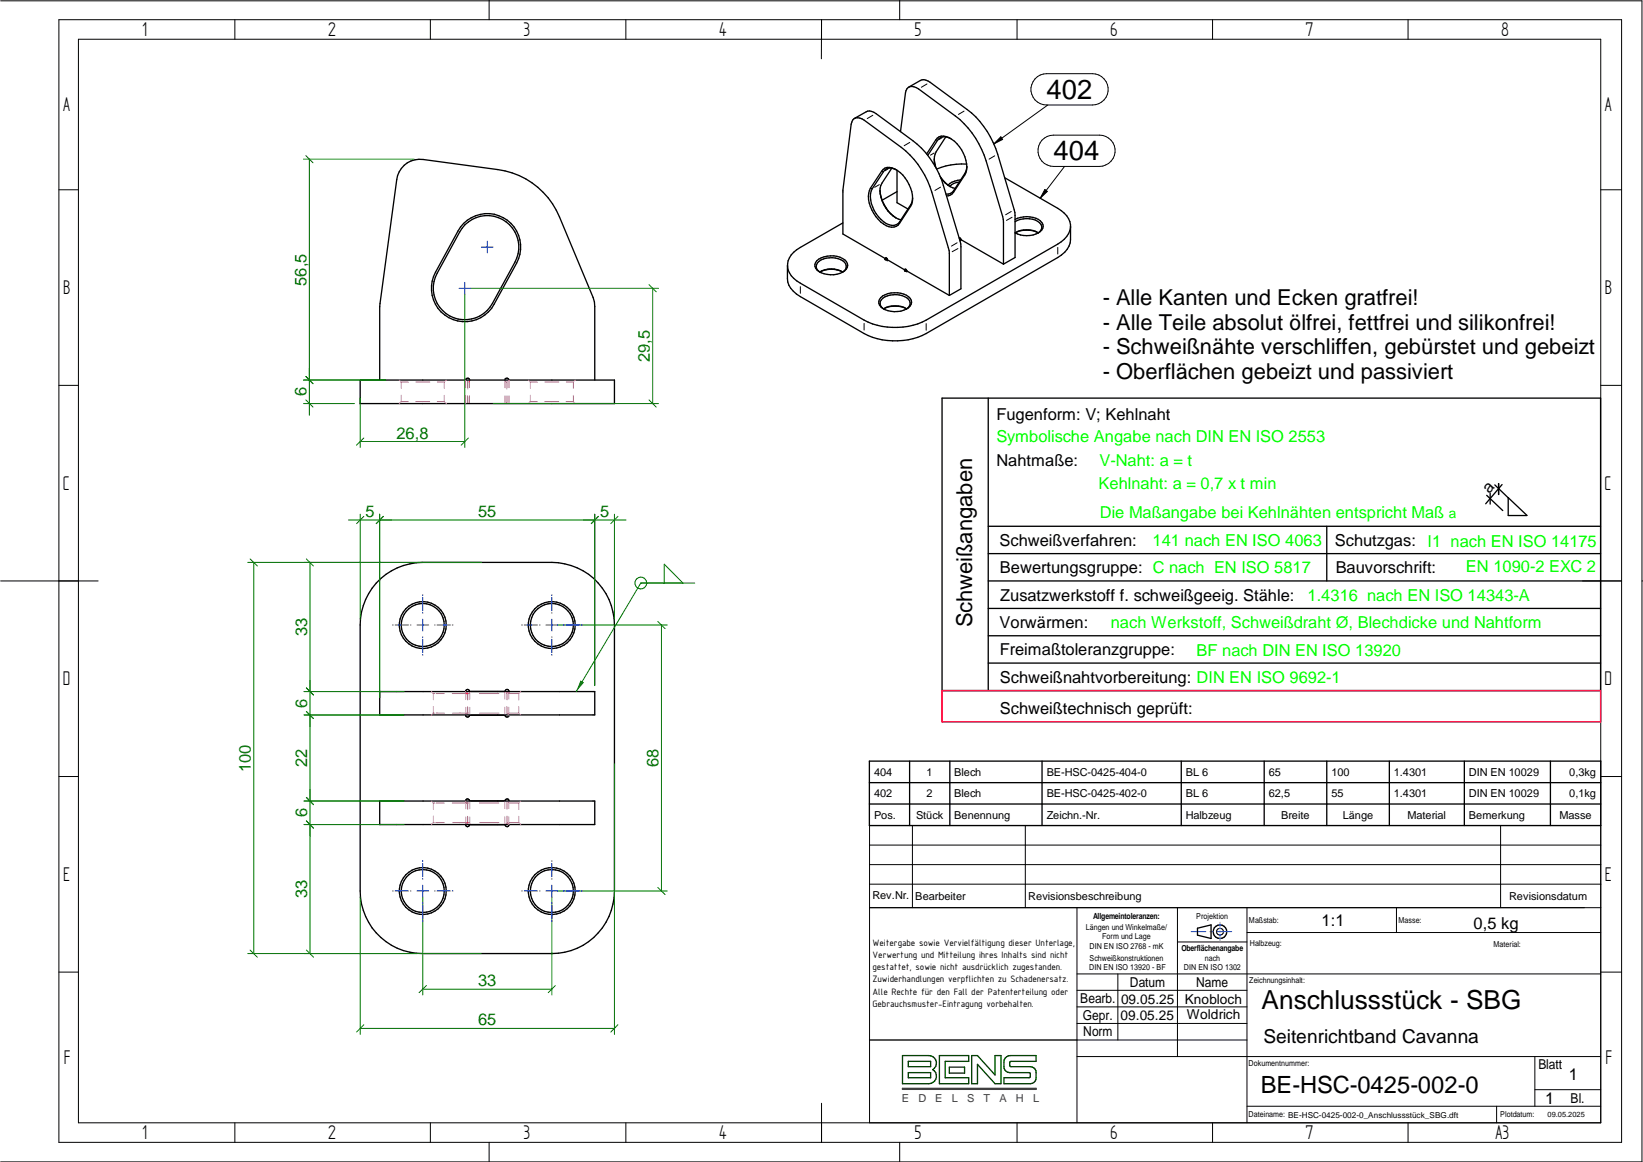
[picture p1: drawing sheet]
<svg xmlns="http://www.w3.org/2000/svg" width="420mm" height="297mm" viewBox="0 0 420 297" stroke-linecap="round" stroke-linejoin="round" font-family="sans-serif">
<g fill="none" stroke="#000" stroke-width=".26">
<path d="M.2 .2h419.7v296.8h-419.7M15.1 5h399.6v287h-399.6zM20.1 10h389.3v277h-389.3zM60.1 5v5M110.1 5v5M125.1 0v5M160.1 5v5M210.1 10v-5l-.1 10M230.1 0v5M260.1 5v5M310.1 5v5M360.1 5v5"/>
<path d="M223.2 29.5l-1.4 .8M232.7 36.4l-1.5 .9M237.1 21.5l-1.5 .8M238.9 39.1l-1 .6M239.5 35.8l.1 .1M241 35.2l-.8 .4M246.5 28.4l-1.4 .9M254.4 39.8l-1.5 .9M255.9 35l.5 .6-2.2 1.2zM264.7 20.2a3.9 3.9 0 0 1 2.9-1.4h11.8a4 4 0 0 1 4 4 4 4 0 0 1-4 4h-11.8a4 4 0 0 1-3.6-2.3 4 4 0 0 1 .7-4.3zM266.4 35.9a4 4 0 0 1 3-1.4h11.8a4 4 0 0 1 4 4 4 4 0 0 1-4 4h-11.8a4 4 0 0 1-3.6-2.3 4 4 0 0 1 .6-4.3zM268 26.8l-13.8 10"/>
<path d="M15.1 48.5h5M222.7 48.2h.3M224.9 47.2l-1.2 .7M225.6 43.8l.2 .1M227.1 43.2l-.8 .4M230 56.9v.1M232.9 52.5v.1M240.5 47.8l-1.4 .9M243.9 48.9v.1M246.7 44.4v.2M258.6 54.1l-1.4 .8M258.8 55.5l-1.4 .8"/>
<path d="M267.2 48.4l.6 .5-1.8 1.8zM272.2 42.5l-6.2 8.2M409.4 48.5h5.3M204.7 73.3v1.7M244.8 62.1l-1.5 .8M245 63.5l-1.5 .8M270.5 63.2v1.7M15.1 98.5h5M221 82.7v1.7M236.8 82.7v1.7M409.4 98.5h5.3M.2 148.5h24.9"/>
<path d="M404.7 148.5h10M419.9 148.5h.2M15.1 198.5h5M409.4 198.5h5.3M222.4 216h187M233.3 211v21M262.2 211v21M383.7 211v21M409.4 211h-187v76M222.4 232h187M222.4 226h187M222.4 221h187"/>
<path d="M275.4 232v55M301.1 232v38.1M318.9 232v55M318.9 238.4h90.5M357.1 232v6.4M15.1 248.5h5M275.4 253.2h43.5M275.4 257.4h43.5M275.4 249h134M285.9 249v16.9M301.1 240.8h17.8M409.4 248.5h5.3"/>
<path d="M275.4 270.1h134M275.4 261.6h43.5M275.4 265.9h43.5M392.5 278.6h16.9M392.5 270.1v12.7M60.1 287v5M110.1 287v5M125.1 292v5M160.1 287v5M210.1 282v10M230.1 292v5M260.1 287v5"/>
<path d="M310.1 287v5M318.9 282.8h90.5M360.1 287v5M382.7 282.8v4.2"/>
<circle cx="312" cy="238.2" r=".88"/>
</g>
<g fill="none" stroke="#000" stroke-width=".34">
<path d="M218.5 30.3l3-1.7a2.15 2.15 0 0 1 2.5 .4l9.5 7a22.5 22.5 0 0 1 7.7 11.4l4.3 14.2 .2 1.5v10.7l-2.9 1.7M230.3 33.7l1.3-10a1.71 1.71 0 0 1 .9-1.5 1.71 1.71 0 0 1 1.8 .2l10 7.3a22.9 22.9 0 0 1 7.9 11.4l4.4 15v11.4M232.4 22.3l3-1.7a2.15 2.15 0 0 1 2.5 .4l9.4 7a22.9 22.9 0 0 1 7.8 11.4l4.3 14.2 .2 1.5v10.7l-3 1.7M237 39.4l2.3-3.6a2.4 2.4 0 0 1 3.4-.6 8.9 8.9 0 0 1 4.5 8.3l-.5 1.2-2.8 4.4a2.07 2.07 0 0 1-1.8 1M241.9 35l-2.5 3.8a4.8 4.8 0 0 0-.2 3.8M243.2 35.4a2.39 2.39 0 0 0-3.4 .5l-2.5 3.8M118.6 57.1a8.6 8.6 0 0 1 11.1-.8 8.6 8.6 0 0 1 2.4 11l-5.7 10.5a8.5 8.5 0 0 1-11.6 3.4 8.5 8.5 0 0 1-3.4-11.6l5.7-10.5zM118.9 57.4a8.1 8.1 0 0 1 10.5-.7 8.1 8.1 0 0 1 2.3 10.3l-5.8 10.6a8.1 8.1 0 0 1-10.9 3.2 8.1 8.1 0 0 1-3.2-11l5.7-10.5zM225 48.6a9.5 9.5 0 0 0 4.1 7.1M225.8 43.3a2.95 2.95 0 0 1 3.7 .3 8.8 8.8 0 0 1 3.7 8.6l-3.2 4.9a2.67 2.67 0 0 1-4 .2 9 9 0 0 1-3.8-7.9l.4-1.3zM228 43l-2.5 3.8a6.4 6.4 0 0 0 1 6.4 6.6 6.6 0 0 0 3.9 3M229.3 43.4a2.3 2.3 0 0 0-3.4 .5l-2.9 4.4a7.2 7.2 0 0 0 2.3 7.8 3.5 3.5 0 0 0 4.4 1l3.2-4.8 .4-1.1 .1-.7"/>
<path d="M229.4 43.5v8.3l2.8 1.6M229.4 49l-3.8 2.2M238.9 40.6l.4 2.3M240.4 45.1a8.3 8.3 0 0 0 2.6 2.6M240.6 45.5l1.1 1.3 1.3 .9M243 47.7l1.3 .5M245.4 46.5a3.8 3.8 0 0 0-2.5 1.1M245.7 46l-.8 .1a4.2 4.2 0 0 0-2.5 1.2M247.2 42a17.1 17.1 0 0 0-7.7 1.2M247.3 42.5l-.6 1.8-2.8 4.4a1.99 1.99 0 0 1-2 .9M256.9 45.4l13.6 7.9a5.8 5.8 0 0 1 3.3 4.1v3.9a5.7 5.7 0 0 1-3.3 4.5l-33.7 19.5a17.7 17.7 0 0 1-15.8 0l-16.3-9.5a5.6 5.6 0 0 1-3.3-4.6v-3.8a5.6 5.6 0 0 1 3.3-4.2l10.9-6.2M259.6 56.1a6.3 6.3 0 0 1 6.5 .4 1.72 1.72 0 0 1 .7 1.7 1.72 1.72 0 0 1-1.3 1.3 6.5 6.5 0 0 1-5.9 0"/>
<path d="M259.6 56.7a5.4 5.4 0 0 1 6.6 .7 1.58 1.58 0 0 1-.8 2.2M259.7 59.5a6.6 6.6 0 0 1 5.7 0M265.5 59.5a6.1 6.1 0 0 0-5.9 0l.1 .1M273.8 58.2a6 6 0 0 1-3.3 4.2l-33.7 19.4a17.7 17.7 0 0 1-15.8 0l-16.3-9.4a5.6 5.6 0 0 1-3.3-4.2M208.9 66.6a6 6 0 0 1 7.5 .2 1.81 1.81 0 0 1-.9 2.8 6.4 6.4 0 0 1-6.6-.6 1.59 1.59 0 0 1 0-2.4zM209.8 69.6a1.67 1.67 0 0 1-1.1-1.6 1.67 1.67 0 0 1 1.2-1.5 5.7 5.7 0 0 1 6.1 .6 1.56 1.56 0 0 1-.6 2.5M215.4 69.5a6.5 6.5 0 0 0-5.6 0M215.5 69.6a5.8 5.8 0 0 0-5.9 0M225.2 76.1a6 6 0 0 1 7.6 .2 1.78 1.78 0 0 1-1 2.7 6.2 6.2 0 0 1-6.6-.6 1.59 1.59 0 0 1 0-2.3zM226 79a1.68 1.68 0 0 1-.9-1.6 1.68 1.68 0 0 1 1.2-1.5 5.7 5.7 0 0 1 6 .6 1.56 1.56 0 0 1-.5 2.5M226 78.9a6.6 6.6 0 0 1 5.8 0M226.4 66.1l-.1 .2 .6 .1"/>
<path d="M226.4 66.1l-10.8-6.3v-11.2l2.1-16.9a1.73 1.73 0 0 1 .9-1.5 1.73 1.73 0 0 1 1.9 .2l10 7.3a22.5 22.5 0 0 1 7.8 11.4l4.4 15 .1 11.4M226.4 66.1l.2-.2 .3 .3M226.5 66l.3 .1M226.7 66l-.3 .1M226.9 66.4l4.5 2.6M226.9 66.2v.2M231.3 69.2l.6 .1M231.4 69v.3M231.4 69l-.1 .2M231.8 79a6.1 6.1 0 0 0-5.8 0M231.9 69.3l10.9 6.2M231.9 69.3l-.4-.5 .1 .5"/>
<path d="M245.3 60.8l.3 .1 .1 .4M245.7 61.3l10.9 6.2M245.7 61.3h-.3M92.1 97.2h65v6h-65zM120.1 97.2l-.1-.3-.5-.2-.4 .5M130.1 97.2l-.1-.3-.6-.2-.3 .5M152.1 97.2l-.1-20-8.9-21.7a19.9 19.9 0 0 0-15.8-12.2l-19.1-2.5a5.9 5.9 0 0 0-6.7 5.1l-4.4 32.5v18.8M240.9 101.8h168.4v74.7h-168.4zM252.7 101.8v74.7M252.7 134.5h156.6M339.3 134.5v14M380.2 126.6l4.1 3.9"/>
<path d="M381.1 126.1v2.8M382.3 124l3.4 3.3M383.2 123.6v2.8M384.1 123.9l-4.2 4.9M385.7 127.2l4.8 4.6h-4.8zM96.2 149.1a16.1 16.1 0 0 1 11.9-5.3h33a16 16 0 0 1 16 16v68a16.1 16.1 0 0 1-16 16h-33a16 16 0 0 1-16-16v-68a16.3 16.3 0 0 1 4.1-10.7zM252.7 148.5h156.6M252.7 155.5h156.6M252.7 141.5h156.6M97.1 176.8h55v6h-55zM120 176.7l-.2-.4a.5 .5 0 0 0-.7 .5M129.1 176.7l.3-.4a.5 .5 0 0 1 .8 .5"/>
<path d="M252.7 162.5h156.6M252.7 169.5h156.6M119.1 182.8a.51 .51 0 0 0 .3 .5 .51 .51 0 0 0 .6-.2v-.3h9.1a.51 .51 0 0 0 .6 .5 .51 .51 0 0 0 .5-.5M222.3 194.6h187.1v16.4h-187.1zM232.6 194.6v16.4M242.9 194.6v16.4M266.5 194.6v16.4M302.1 194.6v16.4M323.3 194.6v16.4M339.3 194.6v16.4M355.3 194.6v16.4M374.5 194.6v16.4"/>
<path d="M396.5 194.6v16.4M97.1 204.8h55v6h-55zM119.1 204.8a.49 .49 0 0 1 .4-.6 .49 .49 0 0 1 .5 .5h9.1a.51 .51 0 0 1 .6-.5 .51 .51 0 0 1 .5 .6M119.1 210.8a.49 .49 0 0 0 .4 .5 .49 .49 0 0 0 .5-.5h9.1a.51 .51 0 0 0 .6 .5 .51 .51 0 0 0 .5-.5M222.3 200.1h187.1M222.3 205.5h187.1M306.2 237.3l3.5-.9v3.5l-3.5-.8zM222.4 265.9h53"/>
<circle cx="108.1" cy="159.8" r="5.5"/>
<circle cx="108.1" cy="159.8" r="6"/>
<circle cx="141.1" cy="159.8" r="6"/>
<circle cx="141.1" cy="159.8" r="5.5"/>
<circle cx="108.1" cy="227.8" r="5.5"/>
<circle cx="108.1" cy="227.8" r="6"/>
<circle cx="141.1" cy="227.8" r="6"/>
<circle cx="141.1" cy="227.8" r="5.5"/>
<circle cx="312" cy="238.2" r="1.73"/>
</g>
<path d="M304.6 238.2h3.8M309.4 238.2h.8M311.3 238.2h3.7M312 235.8v1.7M312 238v.3M312 238.8v1.8" fill="none" stroke="#229aff" stroke-width=".26"/>
<path d="M230.8 269.8h6.7a1.94 1.94 0 0 1 1.9 1.4 1.94 1.94 0 0 1-.9 2.2 1.94 1.94 0 0 1 .9 2.2 1.94 1.94 0 0 1-1.9 1.4h-6.7zM232.3 274.2h5.7v1.3h-5.7zM232.3 271.3h5.7v1.4h-5.7zM240.2 269.8h7.5v1.5h-6v4.2h6v1.5h-7.5zM242.8 272.8h3.9v1.5h-3.9zM248.5 269.8h1.5l4.5 5v-5h1.5v7.2h-1.5l-4.5-4.9v4.9h-1.5zM257 270.5l.4-.4 1-.3h6.6v1.5h-6.5l-.3 .3v.8l.3 .3h5a1.48 1.48 0 0 1 1.5 1.5 2.3 2.3 0 0 1-.6 2.5l-.9 .3h-6.8v-1.5h6.5l.3-.3v-.7l-.3-.3h-5a1.48 1.48 0 0 1-1.5-1.5l.1-1.7z" fill="none" stroke="#004000" stroke-width=".34"/>
<path d="M230.8 278.2h34.2v.3h-34.2z" fill="none" stroke="#3f3f3f" stroke-width=".34"/>
<path d="M240.9 176.5h168.4v8h-168.4z" fill="none" stroke="#f00" stroke-width=".34"/>
<g fill="#000">
<circle cx="226.9" cy="66.4" r=".17"/>
<circle cx="231.9" cy="69.3" r=".17"/>
<circle cx="245.7" cy="61.3" r=".17"/>
</g>
<g fill="none" stroke="#f0f" stroke-width=".26">
<path d="M102.1 97.2l.2 .1M102.4 97.5l.2 .2M102.6 97.7h1.9M102.6 97.7v1.6M106.3 97.7h3.6M111.8 97.7h1.8M113.6 97.7v1.6M113.7 97.5l-.1 .2M114.1 97.2l-.1 .1M119.1 97.2v1.9M119.6 97.2v1.9M119.7 97.6l-.1 1.9"/>
<path d="M120 97.2v1.9M120 97.4l-.1 .2M120 97.4h.1M120.1 97.2v.1M129.1 97.2h.1M129.1 97.2v1.9M129.2 97.4l.2 .2M129.5 97.6l.1 1.8M129.7 97.2v1.9M130.2 97.2v1.9M135.1 97.2l.1 .1M135.5 97.5l.1 .2"/>
<path d="M135.6 97.7h1.8M135.6 97.7v1.6M139.3 97.7h3.6M144.8 97.7h1.8M146.6 97.7v1.6M146.8 97.5l-.2 .2M147.1 97.2l-.2 .1M102.3 103l-.2 .2M102.6 102.7h1.8M102.6 101v1.7M102.6 102.7l-.1 .1M106.3 102.7h3.6"/>
<path d="M111.8 102.7h1.8M113.6 102.7l.2 .1M113.6 101v1.7M114 103l.1 .2M119.1 101.1v2.1M119.6 101.2v2M119.6 101.3v1.9M120 101.1v2.1M129.1 101.2v2M129.6 101.3v1.9M129.7 101.1v2.1M130.2 101.2v2"/>
<path d="M135.3 103l-.2 .2M135.6 102.7h1.8M135.6 101v1.7M135.6 102.7l-.1 .1M139.3 102.7h3.6M144.8 102.7h1.8M146.6 101v1.7M146.6 102.7l.2 .1M147 103l.1 .2M110.3 176.8l.1 .1M110.6 177.1l.2 .2M110.8 177.3h.4"/>
<path d="M110.8 177.3v1.6M111.5 177.3h2.2M115.6 177.3h4.4M119.1 176.8v.1M119.1 176.8v2M119.2 177l.1 .2M119.3 177.2h.1M119.5 177.2l.1 1.7M119.6 176.8v2M120.1 176.8v2M122.6 177.3h5M129.1 176.8v1.9"/>
<path d="M129.6 176.8v1.9M129.7 177.2v1.7M130.1 177l-.2 .2M130.1 177h.1M130.1 176.8v1.9M130.2 177.3h2.5M132.7 177.3v1.6M132.8 177.1l-.1 .2M133.2 176.8l-.2 .2M110.5 182.6l-.2 .2M110.8 180.6v1.7M110.8 182.3h.3"/>
<path d="M110.8 182.3l-.1 .1M111.5 182.3h2.2M115.7 182.3h4.3M119.1 182.7h.1M119.1 180.8v2M119.3 182.4l-.1 .1M119.6 180.7l-.1 1.6M119.6 180.8v2M120.1 180.8v2M122.6 182.3h5M129.1 180.8v2M129.6 180.8v2"/>
<path d="M129.7 180.6l.1 1.7M129.9 182.4h.1M129.9 182.4l.2 .1M130.1 180.8v2M130.2 182.8h.1M130.2 182.3h2.5M132.7 180.6v1.7M132.7 182.3l.1 .2M133 182.6l.2 .2M110.3 204.8l.1 .1M110.5 210.6l-.2 .2M110.6 205.1l.2 .2"/>
<path d="M110.8 205.3h.4M110.8 210.3h.3M110.8 205.3v1.6M110.8 208.6v1.7M110.8 210.3l-.1 .1M111.5 210.3h2.2M111.5 205.3h2.2M115.6 205.3h4.4M115.7 210.3h4.3M119.1 204.8v.1M119.1 210.7v.1M119.1 204.8v2"/>
<path d="M119.1 208.8v2M119.2 205l.1 .1M119.3 205.1h.1M119.3 210.4l-.1 .2M119.5 205.2l.1 1.7M119.6 208.7l-.1 1.7M119.6 204.8v2M119.6 208.8v2M120.1 204.8v2M120.1 208.8v2M122.6 205.3h5M122.6 210.3h5"/>
<path d="M129.1 204.8v1.9M129.1 208.8v2M129.6 204.8v1.9M129.6 208.8v2M129.7 208.6l.1 1.8M129.7 205.2v1.7M129.9 210.4h.1M129.9 210.4l.2 .2M130.1 205l-.2 .1M130.1 210.7l.1 .1M130.1 204.8v1.9M130.1 208.8v2"/>
<path d="M130.2 205.3h2.5M130.2 204.8l-.1 .1M130.2 210.3h2.5M132.7 205.3v1.6M132.7 208.7v1.6M132.7 210.3l.1 .1M132.8 205.1l-.1 .2M133 210.7l.2 .1M133.2 204.8l-.2 .1"/>
</g>
<g fill="none" stroke="#008000" stroke-width=".26">
<path d="M78.2 39.8l1.8 1.8M77.6 40.7h28.3M79.1 40.7v65.5M118.9 75.2v39.2M120.4 73.7h48M166 72.8l1.8 1.8M166.9 73.7v29.5M77.6 97.2h21M78.2 96.2l1.8 1.9M77.6 103.2h13M78.2 102.2l1.8 1.9M92.1 112.9h26.8"/>
<path d="M92.1 101.6v12.8M93 112l-1.8 1.8M119.8 112l-1.9 1.8M126.1 103.2h42.3M166 102.2l1.8 1.9M89.1 132.9h71M92.1 131.4v26.9M93 132l-1.8 1.9M97.1 131.4v46.9M98 132l-1.8 1.9M152.1 131.4v43.9M153 132l-1.8 1.9"/>
<path d="M157.1 131.4v26.9M158 132l-1.8 1.9M64 142.9l1.8 1.8M64.9 143.8v100M78.3 142.9l1.9 1.8M79.3 143.8v100M123.1 143.8h-59.7M142.6 159.8h28M163.9 149.1l-16.5 27.7M168.2 158.9l1.9 1.8M169.2 159.8v68M77.8 176.8h25.5"/>
<path d="M78.3 175.9l1.9 1.8M77.8 182.8h25.5M78.3 181.9l1.9 1.8M157.1 195.3v69.1M77.8 204.8h25.5M77.8 210.8h25.5M78.3 203.8l1.9 1.9M78.3 209.8l1.9 1.9M92.1 229.3v35.1M108.1 229.3v25M141.1 229.3v25M142.6 227.8h28"/>
<path d="M168.2 226.9l1.9 1.8M63.4 243.8h59.7M64 242.9l1.8 1.8M78.3 242.9l1.9 1.8M108.1 252.9h33M109 251.9l-1.8 1.8M142 251.9l-1.8 1.8M92.1 262.9h65M93 262l-1.8 1.8M158 262l-1.8 1.8"/>
</g>
<path d="M117.4 73.7h3M118.9 72.2v3M123.1 63.2h3M124.6 61.6v3" fill="none" stroke="#00f" stroke-width=".26"/>
<path d="M255.9 35l.5 .6-2.2 1.2zM267.2 48.4l.6 .5-1.8 1.8z" fill="#000"/>
<path d="M148.5 173.9l.8 .6-1.9 2.3z" fill="#008000"/>
<g fill="none" stroke="#008000" stroke-width=".26">
<path d="M163.9 149.1h13.8M169.9 149.1v-4.9l4.8 4.9"/>
<circle cx="163.9" cy="149" r="1.5"/>
</g>
<g fill="none" stroke="#00f" stroke-width=".26">
<path d="M100.4 159.8h.2M101 159.8h3.5M104.9 159.8h.2M106.6 159.8h3M108.1 152v.2M108.1 152.7v3.4M108.1 156.6v.2M108.1 158.3v3M111.1 159.8h.2M111.7 159.8h3.5M115.6 159.8h.3M133.4 159.8h.2"/>
<path d="M134.1 159.8h3.3M138 159.8h.1M139.6 159.8h3M141.1 152v.2M141.1 152.7v3.4M141.1 156.6v.2M141.1 158.3v3M144.1 159.8h.2M144.8 159.8h3.4M148.7 159.8h.2M108.1 162.8v.1M108.1 163.4v3.4"/>
<path d="M108.1 167.3v.2M141.1 162.8v.1M141.1 163.4v3.4M141.1 167.3v.2M100.4 227.8h.2M101 227.8h3.5M104.9 227.8h.2M106.6 227.8h3M108.1 220v.2M108.1 220.7v3.4M108.1 224.6v.2M108.1 230.8v.1"/>
<path d="M108.1 231.4v3.4M108.1 235.3v.2M108.1 226.3v3M111.1 227.8h.2M111.7 227.8h3.5M115.6 227.8h.3M133.4 227.8h.2M134.1 227.8h3.3M138 227.8h.1M139.6 227.8h3M141.1 220v.2M141.1 220.7v3.4"/>
<path d="M141.1 224.6v.2M141.1 226.3v3M141.1 230.8v.1M141.1 231.4v3.4M141.1 235.3v.2M144.1 227.8h.2M144.8 227.8h3.4M148.7 227.8h.2"/>
</g>
<g font-size="7">
<text x="267.6" y="25.4">402</text>
<text x="269.4" y="41">404</text>
</g>
<text font-size="6.7" x="322.6" y="257.9">Anschlussstück - SBG</text>
<text font-size="6.1" x="322.4" y="279.4">BE-HSC-0425-002-0</text>
<g font-size="5.7">
<text x="36.4" y="9.2">1</text>
<text x="83.9" y="9.2">2</text>
<text x="133.9" y="9.2">3</text>
<text x="183.9" y="9.2">4</text>
<text x="233.9" y="9.2">5</text>
<text x="283.9" y="9.2">6</text>
<text x="333.9" y="9.2">7</text>
<text x="383.9" y="9.2">8</text>
<text x="16.1" y="28.5">A</text>
<text x="410.4" y="28.5">A</text>
<text x="16.1" y="75.2">B</text>
<text x="410.4" y="75.2">B</text>
<text x="16" y="125.2">C</text>
<text x="410.3" y="125.2">C</text>
<text x="16" y="175.2">D</text>
<text x="410.3" y="175.2">D</text>
<text x="16.1" y="225.2">E</text>
<text x="410.4" y="225.2">E</text>
<text x="16.3" y="272">F</text>
<text x="410.5" y="272">F</text>
<text x="36.4" y="291.2">1</text>
<text x="83.9" y="291.2">2</text>
<text x="133.9" y="291.2">3</text>
<text x="183.9" y="291.2">4</text>
<text x="233.9" y="291.2">5</text>
<text x="283.9" y="291.2">6</text>
<text x="333.9" y="291.2">7</text>
<text x="382.4" y="291.2">A3</text>
</g>
<g font-size="5.6">
<text x="282" y="78.1">- Alle Kanten und Ecken gratfrei!</text>
<text x="282" y="84.3">- Alle Teile absolut ölfrei, fettfrei und silikonfrei!</text>
<text x="282" y="90.6">- Schweißnähte verschliffen, gebürstet und gebeizt</text>
<text x="282" y="96.9">- Oberflächen gebeizt und passiviert</text>
<text x="248.6" y="160.4" transform="rotate(-90 248.6 160.4)">Schweißangaben</text>
</g>
<text font-size="4.9" x="323.1" y="266.5">Seitenrichtband Cavanna</text>
<g font-size="4.2" fill="#008000">
<text x="78.4" y="73" transform="rotate(-90 78.4 73)">56,5</text>
<text x="166.1" y="92.5" transform="rotate(-90 166.1 92.5)">29,5</text>
<text x="78.4" y="101.3" transform="rotate(-90 78.4 101.3)">6</text>
<text x="101.4" y="112.1">26,8</text>
<text x="93.5" y="132.2">5</text>
<text x="122.2" y="132.2">55</text>
<text x="153.4" y="132.2">5</text>
<text x="78.5" y="162.6" transform="rotate(-90 78.5 162.6)">33</text>
<text x="78.5" y="180.9" transform="rotate(-90 78.5 180.9)">6</text>
<text x="64.1" y="197.3" transform="rotate(-90 64.1 197.3)">100</text>
<text x="78.5" y="196.1" transform="rotate(-90 78.5 196.1)">22</text>
<text x="168.4" y="196.1" transform="rotate(-90 168.4 196.1)">68</text>
<text x="78.5" y="209" transform="rotate(-90 78.5 209)">6</text>
<text x="78.5" y="229.6" transform="rotate(-90 78.5 229.6)">33</text>
<text x="122.2" y="252.1">33</text>
<text x="122.2" y="262.1">65</text>
</g>
<g font-size="4.2">
<text x="254.8" y="107.3">Fugenform: V; Kehlnaht</text>
<text x="254.8" y="119.1">Nahtmaße:</text>
<text x="380.8" y="126.3" transform="rotate(-47 380.8 126.3)">a</text>
<text x="255.6" y="139.5">Schweißverfahren:</text>
<text x="341.4" y="139.7">Schutzgas:</text>
<text x="255.7" y="146.4">Bewertungsgruppe: C nach EN ISO 5817</text>
<text x="341.6" y="146.5">Bauvorschrift:</text>
<text x="255.8" y="153.6">Zusatzwerkstoff f. schweißgeeig. Stähle:</text>
<text x="255.6" y="160.5">Vorwärmen:</text>
<text x="255.7" y="167.5">Freimaßtoleranzgruppe:</text>
<text x="255.7" y="174.5">Schweißnahtvorbereitung: DIN EN ISO 9692-1</text>
<text x="255.7" y="182.5">Schweißtechnisch geprüft:</text>
<text x="338" y="236.8">1:1</text>
<text x="376.8" y="237.4">0,5 kg</text>
<text x="401.2" y="276.1">1</text>
<text x="395.2" y="282.1">1</text>
</g>
<g font-size="4.2" fill="#0f0">
<text x="254.8" y="113.1">Symbolische Angabe nach DIN EN ISO 2553</text>
<text x="281.2" y="119.1">V-Naht: a = t</text>
<text x="280.9" y="125.1">Kehlnaht: a = 0,7 x t min</text>
<text x="281.3" y="132.4">Die Maßangabe bei Kehlnähten entspricht Maß</text>
<text x="294.8" y="139.5">141 nach EN ISO 4063</text>
<text x="365.1" y="139.7">I1 nach EN ISO 14175</text>
<text x="374.9" y="146.3">EN 1090-2 EXC 2</text>
<text x="334.3" y="153.7">1.4316 nach EN ISO 14343-A</text>
<text x="284.1" y="160.5">nach Werkstoff, Schweißdraht Ø, Blechdicke und Nahtform</text>
<text x="306" y="167.7">BF nach DIN EN ISO 13920</text>
</g>
<text font-size="3.5" fill="#0f0" x="370.5" y="132.4">a</text>
<g font-size="3.5">
<text x="276.3" y="256.5">Bearb.</text>
<text x="286.7" y="256.8">09.05.25</text>
<text x="289" y="252.3">Datum</text>
<text x="303" y="256.6">Knobloch</text>
<text x="305.9" y="252.3">Name</text>
<text x="276.9" y="260.7">Gepr.</text>
<text x="286.5" y="260.9">09.05.25</text>
<text x="303.5" y="260.6">Woldrich</text>
<text x="277" y="264.9">Norm</text>
<text x="393.4" y="273.4">Blatt</text>
<text x="401.6" y="281.9">Bl.</text>
</g>
<g font-size="2.8">
<text x="223.5" y="198.3">404</text>
<text x="223.5" y="203.8">402</text>
<text x="237" y="198.3">1</text>
<text x="237" y="203.8">2</text>
<text x="244" y="198.3">Blech</text>
<text x="244" y="203.8">Blech</text>
<text x="267.7" y="198.3">BE-HSC-0425-404-0</text>
<text x="267.7" y="203.8">BE-HSC-0425-402-0</text>
<text x="303.2" y="198.3">BL 6</text>
<text x="303.2" y="203.8">BL 6</text>
<text x="324.5" y="198.3">65</text>
<text x="324.5" y="203.8">62,5</text>
<text x="340.5" y="198.3">100</text>
<text x="340.5" y="203.8">55</text>
<text x="356.4" y="198.3">1.4301</text>
<text x="356.4" y="203.8">1.4301</text>
<text x="375.7" y="198.3">DIN EN 10029</text>
<text x="375.7" y="203.8">DIN EN 10029</text>
<text x="401.3" y="198.3">0,3kg</text>
<text x="401.3" y="203.8">0,1kg</text>
<text x="223.5" y="209.3">Pos.</text>
<text x="234.3" y="209.3">Stück</text>
<text x="244" y="209.3">Benennung</text>
<text x="267.7" y="209.3">Zeichn.-Nr.</text>
<text x="303.2" y="209.3">Halbzeug</text>
<text x="327.6" y="209.3">Breite</text>
<text x="343.4" y="209.3">Länge</text>
<text x="359.9" y="209.3">Material</text>
<text x="375.7" y="209.3">Bemerkung</text>
<text x="398.8" y="209.3">Masse</text>
<text x="223.1" y="229.9">Rev.Nr.</text>
<text x="234" y="230">Bearbeiter</text>
<text x="263" y="230">Revisionsbeschreibung</text>
<text x="385.9" y="230">Revisionsdatum</text>
</g>
<g font-size="2.8" fill="#3f3f3f">
<text x="230.6" y="281.8">E</text>
<text x="234.8" y="281.8">D</text>
<text x="239.2" y="281.8">E</text>
<text x="243.4" y="281.8">L</text>
<text x="247.3" y="281.8">S</text>
<text x="251.5" y="281.8">T</text>
<text x="255.6" y="281.8">A</text>
<text x="259.8" y="281.8">H</text>
<text x="264.2" y="281.8">L</text>
</g>
<g font-size="2.6">
<text x="223.1" y="241.8">Weitergabe sowie Vervielfältigung dieser Unterlage,</text>
<text x="223.1" y="244.9">Verwertung und Mitteilung ihres Inhalts sind nicht</text>
<text x="223.1" y="248">gestattet, sowie nicht ausdrücklich zugestanden.</text>
<text x="223.1" y="251.1">Zuwiderhandlungen verpflichten zu Schadenersatz.</text>
<text x="223.1" y="254.3">Alle Rechte für den Fall der Patenterteilung oder</text>
<text x="223.1" y="257.4">Gebrauchsmuster-Eintragung vorbehalten.</text>
</g>
<g font-size="2.2">
<text x="279.5" y="235">Allgemeintoleranzen:</text>
<text x="302.1" y="243">Oberflächenangabe</text>
</g>
<g font-size="2.1">
<text x="277.7" y="237.8">Längen und Winkelmaße/</text>
<text x="305.9" y="234.8">Projektion</text>
<text x="319.4" y="235.9">Maßstab:</text>
<text x="357.6" y="235.9">Masse:</text>
<text x="278.6" y="242.5">DIN EN ISO 2768 - mK</text>
<text x="278.6" y="245.7">Schweißkonstruktionen</text>
<text x="281.9" y="240.2">Form und Lage</text>
<text x="308.1" y="245.7">nach</text>
<text x="319.6" y="241.9">Halbzeug:</text>
<text x="382" y="242">Material:</text>
<text x="278.5" y="248.1">DIN EN ISO 13920 - BF</text>
<text x="302.8" y="248">DIN EN ISO 1302</text>
<text x="319.5" y="251.2">Zeichnungsinhalt:</text>
<text x="319.3" y="272.4">Dokumentnummer:</text>
<text x="319.3" y="285.6">Dateiname: BE-HSC-0425-002-0_Anschlussstück_SBG.dft</text>
<text x="383.7" y="285.6">Plotdatum:</text>
</g>
<text font-size="1.9" x="395.8" y="285.6">09.05.2025</text>
</svg>
